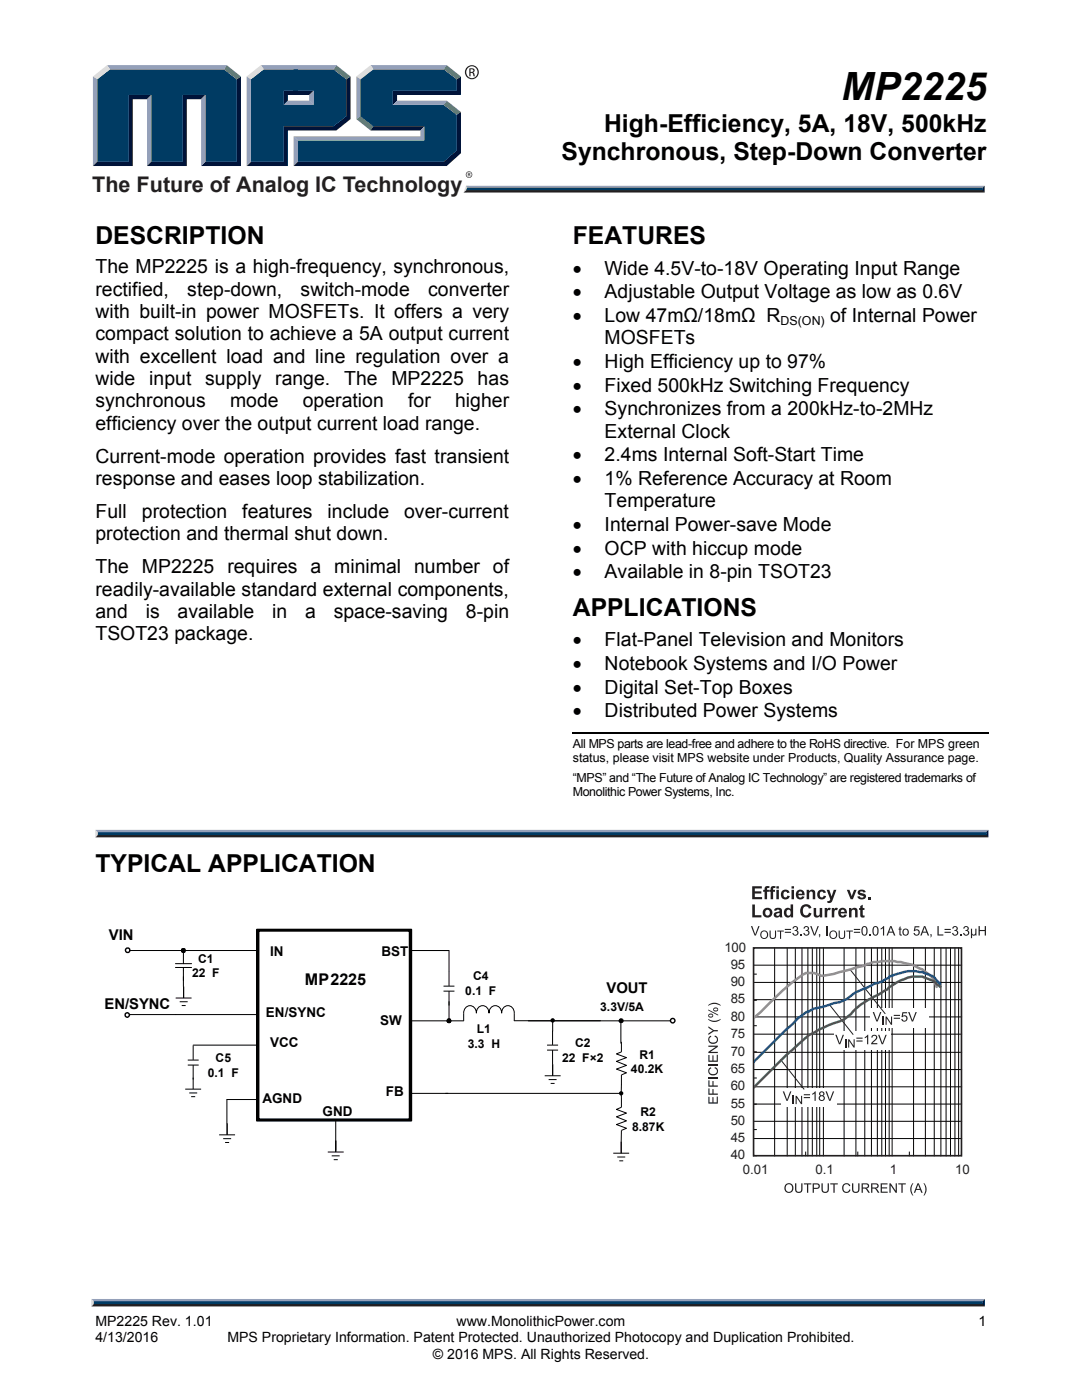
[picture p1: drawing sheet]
<svg xmlns="http://www.w3.org/2000/svg" width="216mm" height="279mm" viewBox="0 0 216 279" stroke-linecap="round" stroke-linejoin="round" font-family="sans-serif">
<path d="M93 37.1h.6l-.5 1.3h-.6z" fill="#dcddde"/>
<path d="M93 37.1h103.5l-.4 .7h-102.8z" fill="#94a0b9"/>
<path d="M92.5 38.4l.8-.6h102.8l.4 .6z" fill="#231f20"/>
<path d="M196.1 37.5l.4-.4v1.3l-.4-.4z" fill="#001339"/>
<path d="M93.2 37.5h102.9v.5h-103.1z" fill="#003b63"/>
<path d="M56.6 20.9l.9-.8h4.2l.9 .8z" fill="#94a0b9"/>
<g fill="#003b63">
<path d="M19.4 15.8l2.5-2h22.8l2.5 2v16.5h-6.2v-13.3h-4.6v13.3h-6.2v-13.3h-4.6v13.3h-6.2z"/>
<path d="M50.1 15.8l2.5-2h6.8v4.3h-2.8v2.8h6v-2.8h-4v-4.3h7.9l2.6 2v7.4l-2.6 2h-9.9v7.1h-6.5z"/>
<path d="M59.3 28h25.3v-2.8h-10.2l-2.6-2v-7.4l2.6-2h14.1l2.6 2v2.3h-12.7v2.8h10.1l2.6 2v7.1l-2.6 2.3h-29.2z"/>
</g>
<path d="M73.9 13h15.2l-.6 .8h-14z" fill="#94a0b9"/>
<path d="M71.1 15.3l2.8-2.3 .6 .8-2.5 2z" fill="#dcddde"/>
<path d="M71.1 15.3l.9 .5v7.4l-.9 .6z" fill="#94a0b9"/>
<path d="M71.1 23.8l.9-.6 2.5 2-.6 .8z" fill="#547194"/>
<path d="M74.5 25.2h10.2l-.8 .8h-10z" fill="#001339"/>
<g fill="#94a0b9">
<path d="M58.6 27.2h25.3v-1.2l.8-.8v2.8h-25.3z"/>
<path d="M58.6 27.2l.8 .8v4.3l-.8 .8z"/>
</g>
<path d="M78.4 18.1h12.7v-2.3l.9-.5v3.7h-12.8v1.1l-.8 .8z" fill="#001339"/>
<path d="M78.4 20.9l.8-.8h9.9l-.5 .8z" fill="#94a0b9"/>
<path d="M89.1 20.1l2.9 2.3-.9 .5-2.6-2z" fill="#547194"/>
<g fill="#001339">
<path d="M58.6 33.1l.8-.8h29.1l2.6-2.3v-7.1l.9-.5v8.2l-2.9 2.5z"/>
<path d="M56.6 25.2h9.9l2.6-2v-7.4l.8-.5v8.5l-2.8 2.2h-9.6v7.1h-8.3l.9-.8h6.5z"/>
</g>
<path d="M67.1 13l2.8 2.3-.8 .5-2.6-2z" fill="#547194"/>
<path d="M52.1 13h15l-.6 .8h-13.9z" fill="#94a0b9"/>
<path d="M49.2 15.3l2.9-2.3 .5 .8-2.5 2z" fill="#dcddde"/>
<g fill="#94a0b9">
<path d="M49.2 15.3l.9 .5v16.5l-.9 .8z"/>
<path d="M61.7 19l.9-.9v2.8l-.9-.8z"/>
</g>
<g fill="#001339">
<path d="M56.6 18.1h6l-.9 .9h-4.2v1.1l-.9 .8z"/>
<path d="M47.2 15.8l.9-.5v17.8h-8l.9-.8h6.2z"/>
</g>
<path d="M45.2 13l2.9 2.3-.9 .5-2.5-2z" fill="#547194"/>
<path d="M21.4 13h23.8l-.5 .8h-22.8z" fill="#94a0b9"/>
<path d="M18.5 15.3l2.9-2.3 .5 .8-2.5 2z" fill="#dcddde"/>
<path d="M18.5 15.3l.9 .5v16.5l-.9 .8z" fill="#94a0b9"/>
<path d="M25.6 19h4.6l-.9 .8h-2.8v13.3h-8l.9-.8h6.2z" fill="#001339"/>
<path d="M29.3 19.8l.9-.8v13.3l-.9 .8z" fill="#94a0b9"/>
<path d="M36.4 19h4.6l-.9 .8h-2.8v13.3h-8l.9-.8h6.2z" fill="#001339"/>
<path d="M40.1 19.8l.9-.8v13.3l-.9 .8z" fill="#94a0b9"/>
<path d="M89.1 13l2.9 2.3-.9 .5-2.6-2z" fill="#547194"/>
<g fill="#231f20">
<path d="M18.7 260h177.4l.4 .7h-178.3z"/>
<path d="M92.8 14.4a1.4 1.4 0 0 1 2.8 0 1.4 1.4 0 0 1-2.8 0zM93 14.4a1.16 1.16 0 0 0 2.3 0 1.16 1.16 0 0 0-2.3 0zM93.6 13.7a.78 .78 0 0 1 1.1 .4l-.3 .4 .2 .1 .2 .6h-.3l-.2-.5-.2-.1h-.2v.6h-.3zM93.9 13.8v.6l.5-.2-.1-.3z"/>
<path d="M92.9 34.8a.65 .65 0 0 1 1.3 0 .65 .65 0 0 1-1.3 0zM93.1 34.8a.54 .54 0 0 0 1 0 .54 .54 0 0 0-1 0zM93.4 34.5l.4 .1-.1 .3 .2 .3-.3-.3-.2 .3zM93.5 34.6v.2h.2v-.2z"/>
</g>
<path d="M18.3 259.2h178.2l-.4 .8h-177.4z" fill="#94a0b9"/>
<path d="M196.5 259.2v1.5l-.4-.4v-.6z" fill="#001339"/>
<path d="M18.7 259.7h177.4v.6h-177.4z" fill="#003b63"/>
<path d="M18.2 259.2l.5 .5v.6l-.5 .4z" fill="#dcddde"/>
<path d="M114.3 146.3h83" fill="none" stroke="#000" stroke-width=".34"/>
<path d="M19.5 166.4h177.3l.4 .7h-178.1z" fill="#231f20"/>
<path d="M19.1 165.6h178.1l-.4 .8h-177.3z" fill="#94a0b9"/>
<path d="M197.2 165.6v1.5l-.4-.4v-.6z" fill="#001339"/>
<path d="M19.5 166.1h177.3v.6h-177.3z" fill="#003b63"/>
<path d="M19 165.6l.5 .5v.6l-.5 .4z" fill="#dcddde"/>
<g fill="none" stroke="#000" stroke-width=".2">
<path d="M25.8 189.7h25.6M35 192.3h3.2M35 193.1h3.2M35.1 199.2h3.1M35.9 199.9h1.5M36.6 189.7v2.6M36.6 193.1v6.1M81.9 189.7h7.7M88.5 189.7h1.1v7.1M88.5 197.8h2.2M88.5 196.8h2.2M89.6 197.8v5.9"/>
<path d="M25.8 202.5h25.6M36.3 200.7h.7M37 217.4h3.1M37.5 212.6h2.1M37.5 211.6h2.1M37.8 218.1h1.5M38.1 218.9h.8M38.5 208.7v2.8M38.5 212.6v4.8M38.5 208.6h13M51.4 219.4l-6.1 .1v7M81.9 218.2h41.7"/>
<path d="M108.7 214.7h3.2M109.2 208.6h2.2M109.2 209.6h2.2M109.5 215.5h1.6M109.9 216.2h.8M110.3 205.7v2.8M110.3 209.6v2.9M110.3 203.6v2.2M110.3 212.4v2.3M119.8 203.7h-17.2v-1.5a1.28 1.28 0 0 0-1.2-1.5 1.28 1.28 0 0 0-1.3 1.5 1.28 1.28 0 0 0-1.3-1.5 1.28 1.28 0 0 0-1.2 1.5 1.28 1.28 0 0 0-1.3-1.5 1.28 1.28 0 0 0-1.2 1.5 1.29 1.29 0 0 0-1.3-1.5 1.29 1.29 0 0 0-1.3 1.5v1.5h-10.6M123.9 203.7v4.5M124 207.9v2l-1 .4 2 .8-2 .7 2 .8-2 .8 2 .7-1 .4v6.5l-1 .4 2 .7-2 .8 2 .8-2 .7 2 .8-1 .4v4.5v-2.2"/>
<path d="M133.8 203.7h-28.4M43.7 226.5h3.2M44.5 227.2h1.6M44.9 228h.8M65.4 229.9h3.2M66.2 230.7h1.6M66.6 231.4h.8M67 223.6v6.3M122.4 230.1h3.1M123.2 230.9h1.6M123.6 231.7h.8"/>
<circle cx="36.6" cy="189.7" r=".39"/>
<circle cx="89.6" cy="203.7" r=".39"/>
<circle cx="123.9" cy="203.7" r=".39"/>
</g>
<g fill="#000">
<path d="M51.4 185.7v.1h30.5v-.1h-.2v37.8h.2v-.1h-30.5v.1h.2v-37.8zM51.2 185.5v38.2h30.9v-38.2z" fill-rule="evenodd"/>
<circle cx="36.6" cy="189.7" r=".39"/>
<circle cx="89.6" cy="203.7" r=".39"/>
<circle cx="110.3" cy="203.6" r=".45"/>
<circle cx="123.9" cy="203.7" r=".44"/>
<circle cx="123.9" cy="218.2" r=".44"/>
</g>
<path d="M51.2 185.5h30.9v38.2h-30.9zM51.4 185.7v.1h30.5v-.1h-.2v37.8h.2v-.1h-30.5v.1h.2v-37.8z" fill="none" stroke="#000" stroke-width=".32"/>
<g fill="none" stroke="#000" stroke-width=".28">
<path d="M25.1 189.4l.6-.2 .2 .2v.4a.45 .45 0 0 1-.7 .2 .45 .45 0 0 1-.1-.6z"/>
<circle cx="25.4" cy="202.6" r=".45"/>
<circle cx="134.2" cy="203.7" r=".45"/>
</g>
<g fill="none" stroke="#050100" stroke-width=".2">
<path d="M150.4 199.6h.5M150.4 194.4h.5M150.4 199.5h41.5M150.4 196.1h41.5M150.4 192.6h41.5M154.6 189.2v41.5M157.1 189.2v41.5M158.7 189.2v41.5M160 189.2v41.5M161.2 189.2v41.5M162.1 189.2v41.5M163 189.2v41.5"/>
<path d="M163.6 189.2v41.5M164.3 189.2v41.5M168.4 189.2v41.5M170.8 189.2v41.5M172.6 189.2v41.5M173.9 189.2v41.5M175.1 189.2v41.5M175.9 189.2v41.5M176.7 189.2v41.5M177.4 189.2v41.5M178 189.2v41.5M182.3 189.2v41.5"/>
<path d="M184.6 189.2v41.5M186.4 189.2v41.5M187.7 189.2v41.5M188.8 189.2v41.5M189.7 189.2v41.5M190.5 189.2v41.5M191.3 189.2v41.5M150.4 215.1h.5M150.4 209.9h.5M150.4 204.7h.5M150.4 216.9h41.5M150.4 213.5h41.5"/>
<path d="M150.4 210h41.5M150.4 206.4h41.5M150.4 202.9h41.5M150.4 229.9v.7h.5M150.4 225.4h.5M150.4 227.2h41.5M150.4 223.8h41.5M160.8 229.9v.7M171.2 229.9v.7M181.4 229.9v.7M191.8 229.9v.7M191.9 220.3l-41.5 .1"/>
</g>
<path d="M150.4 189.2h41.4v41.4h-41.4z" fill="none" stroke="#231f20" stroke-width=".33"/>
<g fill="#231f20">
<path d="M141.3 218.9h.3v1.1h.5v-1h.3v1h.6v-1.2h.2v1.5h-1.9z"/>
<path d="M141.3 217.2h.3v1h.6v-.8h.2v.8h.8v.3h-1.9z"/>
<path d="M141.3 215.6h.3v1h.6v-.9h.2v.9h.8v.3h-1.9z"/>
<path d="M141.3 215h1.9v.2h-1.9z"/>
<path d="M141.6 213.1l.3-.1v.2a.63 .63 0 0 0-.3 .9 .63 .63 0 0 0 .9 .2 .58 .58 0 0 0 .6-.5 .58 .58 0 0 0-.5-.6v-.2a.91 .91 0 0 1 .5 1.3 .91 .91 0 0 1-1.3 .2 .87 .87 0 0 1-.2-1.4z"/>
<path d="M141.3 212.4h1.9v.2h-1.9z"/>
<path d="M141.3 210.5h.3v1.2h.5v-1.1h.3v1.1h.6v-1.2h.2v1.4h-1.9z"/>
<path d="M141.3 208.7h1.9v.2l-1.4 1h1.4v.3h-1.9v-.3l1.5-1h-1.5z"/>
<path d="M141.6 206.8l.3-.1v.2a.63 .63 0 0 0-.3 .9 .63 .63 0 0 0 .9 .3 .58 .58 0 0 0 .6-.6 .58 .58 0 0 0-.5-.6v-.2a.91 .91 0 0 1 .5 1.3 .91 .91 0 0 1-1.3 .2 .87 .87 0 0 1-.2-1.4z"/>
<path d="M141.3 204.8l1.1 .8h.8v.2h-.8l-1.1 .8v-.4l.9-.5-.9-.6z"/>
<path d="M141.3 203.3a2.18 2.18 0 0 0 2.5 0 1.47 1.47 0 0 1-1.6 .6l-.9-.4z"/>
<path d="M141.3 200.6a1.9 1.9 0 0 1 2.5 0v.1a2.18 2.18 0 0 0-2.5 0z"/>
<path d="M158.6 236.2h.3v1a.5 .5 0 0 0 .5 .7 .5 .5 0 0 0 .5-.7v-1h.2v1a.75 .75 0 0 1-.7 .9 .75 .75 0 0 1-.8-.9z"/>
<path d="M160.4 236.2h1.5v.2h-.6v1.6h-.3v-1.6h-.6z"/>
<path d="M163.9 236.2h.3v1a.5 .5 0 0 0 .5 .7 .5 .5 0 0 0 .4-.7v-1h.3v1a.75 .75 0 0 1-.7 .9 .75 .75 0 0 1-.8-.9z"/>
<path d="M165.7 236.2h1.5v.2h-.7v1.6h-.2v-1.6h-.6z"/>
<path d="M168.3 236.3a.82 .82 0 0 1 1.4 .4h-.3a.63 .63 0 0 0-.8-.3 .63 .63 0 0 0-.3 .9 .58 .58 0 0 0 .5 .6 .58 .58 0 0 0 .7-.5h.2a.91 .91 0 0 1-1.3 .5 .91 .91 0 0 1-.3-1.3z"/>
<path d="M170 236.2h.3v1a.5 .5 0 0 0 .5 .7 .5 .5 0 0 0 .4-.7v-1h.3v1a.75 .75 0 0 1-.7 .9 .75 .75 0 0 1-.8-.9z"/>
<path d="M175.7 236.2h1.4v.2h-1.1v.6h1v.2h-1v.6h1.1v.2h-1.4z"/>
<path d="M177.5 236.2h.2l1 1.4v-1.4h.3v1.8h-.3l-1-1.4v1.4h-.2z"/>
<path d="M179.2 236.2h1.5v.2h-.6v1.6h-.2v-1.6h-.7z"/>
<path d="M182.1 236.1h.2a2.18 2.18 0 0 0 0 2.5 1.47 1.47 0 0 1-.6-1.6z"/>
<path d="M184.3 236.1h.1a1.9 1.9 0 0 1 0 2.5h-.1a2.18 2.18 0 0 0 0-2.5z"/>
<path d="M150.1 176.9h1.9v.4h-1.4v.6h1.3v.4h-1.3v.7h1.5v.5h-2z"/>
<path d="M152.7 177l.3-.2 .6 .1-.1 .3-.4 .1v.3h.3v.4h-.3v1.5h-.5v-1.5h-.3v-.4h.3z"/>
<path d="M153.9 177l.3-.2 .6 .1-.1 .3-.4 .1v.3h.3v.4h-.3v1.5h-.5v-1.5h-.3v-.4h.3z"/>
<path d="M156.1 177.8a.9 .9 0 0 1 1.5 .3l-.5 .1a.4 .4 0 0 0-.5-.2 .4 .4 0 0 0-.3 .5 .41 .41 0 0 0 .3 .6 .41 .41 0 0 0 .5-.4l.5 .1a.94 .94 0 0 1-1.3 .6 .94 .94 0 0 1-.4-1.4z"/>
<path d="M161 177.6h.4v.3a.67 .67 0 0 1 .8-.3 .67 .67 0 0 1 .5 .7v1.2h-.5v-1.2a.35 .35 0 0 0-.4-.4 .35 .35 0 0 0-.3 .4v1.2h-.5z"/>
<path d="M163.3 177.8a.9 .9 0 0 1 1.5 .3l-.5 .1a.4 .4 0 0 0-.5-.2 .4 .4 0 0 0-.2 .5 .41 .41 0 0 0 .2 .6 .41 .41 0 0 0 .5-.4l.5 .1a.94 .94 0 0 1-1.3 .6 .94 .94 0 0 1-.3-1.4z"/>
<path d="M165 177.6h.5l.4 1.3 .5-1.3h.5l-.7 1.8a.83 .83 0 0 1-1.1 .8v-.4h.3l.3-.3z"/>
<path d="M169 177.6h.5l.5 1.3 .4-1.3h.5l-.7 1.9h-.5z"/>
<path d="M171.3 177.7a.97 .97 0 0 1 1.4 .3l-.4 .1a.32 .32 0 0 0-.3-.3 .32 .32 0 0 0-.4 .3 1.31 1.31 0 0 1 1.2 .8 .94 .94 0 0 1-.8 .6 .94 .94 0 0 1-.9-.6h.5a.36 .36 0 0 0 .3 .3 .36 .36 0 0 0 .4-.4 1.02 1.02 0 0 1-1.2-.8z"/>
<path d="M173.2 179h.5v.5h-.5z"/>
<path d="M150.1 180.5h.5v2.1h1.3v.5h-1.8z"/>
<path d="M160 180.8a1.13 1.13 0 0 1 1.9 .4l-.5 .1a.64 .64 0 0 0-.8-.4 .64 .64 0 0 0-.4 .9 .64 .64 0 0 0 .4 .8 .64 .64 0 0 0 .8-.5l.5 .2a1.19 1.19 0 0 1-1.5 .8 1.19 1.19 0 0 1-.7-1.6z"/>
<path d="M162.4 181.2h.5v.9a.41 .41 0 0 0 0 .6 .41 .41 0 0 0 .6-.2l.1-1.3h.5v1.9h-.5v-.3a.67 .67 0 0 1-.8 .3 .67 .67 0 0 1-.4-.7z"/>
<path d="M164.6 181.2h.4v.3l.3-.3 .5 .1-.2 .4a.39 .39 0 0 0-.5 0 .39 .39 0 0 0 0 .5v.9h-.5z"/>
<path d="M166 181.2h.4v.3l.3-.3 .5 .1-.2 .4a.39 .39 0 0 0-.5 0 .39 .39 0 0 0 0 .5v.9h-.5z"/>
<path d="M169.4 181.2h.5v.3a.67 .67 0 0 1 .8-.3 .67 .67 0 0 1 .4 .7v1.2h-.5v-1.2a.35 .35 0 0 0-.4-.4 .35 .35 0 0 0-.3 .5v1.1h-.5z"/>
<path d="M171.7 180.8l.4-.3v.7h.4v.4h-.4l.1 .9v.2h.3v.4a.56 .56 0 0 1-.6 0 .56 .56 0 0 1-.2-.7v-.8h-.3v-.4h.3z"/>
<path d="M149.8 184.8h.3l.6 1.7 .6-1.7h.3l-.8 1.9h-.2z"/>
<path d="M153.6 185.7h.2v1a.44 .44 0 0 0 .4 .5 .44 .44 0 0 0 .4-.5v-1h.3v1a.65 .65 0 0 1-.7 .7 .65 .65 0 0 1-.6-.7z"/>
<path d="M155.1 185.7h1.3v.2h-.5v1.5h-.3v-1.5h-.5z"/>
<path d="M158.3 184.9a.51 .51 0 0 1 .8 0 .51 .51 0 0 1-.1 .8 .58 .58 0 0 1 0 1 .58 .58 0 0 1-.9-.5h.2a.38 .38 0 0 0 .5 .3 .38 .38 0 0 0 .3-.4 .38 .38 0 0 0-.5-.3v-.2a.33 .33 0 0 0 .4-.3 .33 .33 0 0 0-.3-.3 .33 .33 0 0 0-.3 .3h-.3z"/>
<path d="M159.7 186.4h.3v.3h-.3z"/>
<path d="M160.5 184.9a.51 .51 0 0 1 .8 0 .51 .51 0 0 1-.1 .8 .58 .58 0 0 1 0 1 .58 .58 0 0 1-.9-.5h.2a.38 .38 0 0 0 .5 .3 .38 .38 0 0 0 .3-.4 .38 .38 0 0 0-.5-.3v-.2a.33 .33 0 0 0 .4-.3 .33 .33 0 0 0-.3-.3 .33 .33 0 0 0-.3 .3h-.3z"/>
<path d="M161.7 184.8h.2l.6 1.7 .6-1.7h.3l-.7 1.9h-.3z"/>
<path d="M163.4 186.4h.3v.4l-.2 .3v-.4h-.1z"/>
<path d="M164.9 184.8h.2v1.9h-.2z"/>
<path d="M167.3 185.7h.3v1a.44 .44 0 0 0 .4 .5 .44 .44 0 0 0 .4-.5v-1h.2v1a.65 .65 0 0 1-.6 .7 .65 .65 0 0 1-.7-.7z"/>
<path d="M168.9 185.7h1.3v.2h-.6v1.5h-.2v-1.5h-.5z"/>
<path d="M173.5 186.4h.2v.3h-.2z"/>
<path d="M175.7 185.3l.7-.5v1.9h-.2v-1.5l-.5 .3z"/>
<path d="M179.5 185l.2-.1v.4h.2v.2h-.2v.8l.3 .4a.34 .34 0 0 1-.4 0 .34 .34 0 0 1-.1-.4v-.8h-.2v-.2h.2z"/>
<path d="M182.5 184.8h.9v.3h-.7l-.1 .5a.62 .62 0 0 1 .9 .3 .62 .62 0 0 1-.4 .8 .62 .62 0 0 1-.8-.5h.2a.42 .42 0 0 0 .6 .2 .42 .42 0 0 0 .1-.6 .42 .42 0 0 0-.6 0h-.3z"/>
<path d="M185.6 186.4h.3v.4l-.2 .3 .1-.4h-.2z"/>
<path d="M187.1 184.8h.2v1.7h.9v.2h-1.1z"/>
<path d="M190.2 184.9a.51 .51 0 0 1 .8 0 .51 .51 0 0 1-.1 .8 .58 .58 0 0 1 0 1 .58 .58 0 0 1-.9-.5h.2a.38 .38 0 0 0 .5 .3 .38 .38 0 0 0 .3-.4 .38 .38 0 0 0-.6-.3l.1-.2a.33 .33 0 0 0 .4-.3 .33 .33 0 0 0-.3-.3 .33 .33 0 0 0-.4 .3h-.2z"/>
<path d="M191.6 186.4h.2v.3h-.2z"/>
<path d="M192.4 184.9a.51 .51 0 0 1 .8 0 .51 .51 0 0 1-.1 .8 .58 .58 0 0 1 0 1 .58 .58 0 0 1-.9-.5h.2a.38 .38 0 0 0 .5 .3 .38 .38 0 0 0 .3-.4 .38 .38 0 0 0-.6-.3l.1-.2a.33 .33 0 0 0 .4-.3 .33 .33 0 0 0-.3-.3 .33 .33 0 0 0-.4 .3h-.2z"/>
<path d="M193.7 185.3h.3v.9a.32 .32 0 0 0 .3 .3 .32 .32 0 0 0 .3-.3v-.9h.2v1.4h-.2v-.2a.4 .4 0 0 1-.6 .1v.6h-.3z"/>
<path d="M195.3 184.8h.2v.8h1v-.8h.2v1.9h-.2v-.9h-1v.9h-.2z"/>
<path d="M141.3 201.5l2 1v.2l-2-1zM141.4 202.4a.45 .45 0 0 1 .8 0 .45 .45 0 0 1-.2 .7l-.5-.1-.2-.3zM141.6 202.5l-.1 .1a.3 .3 0 0 0 .3 .3 .3 .3 0 0 0 .3-.4zM142.4 201.2a.45 .45 0 0 1 .7-.1 .45 .45 0 0 1-.1 .7h-.6l-.1-.3zM142.5 201.3v.1a.3 .3 0 0 0 .3 .3 .3 .3 0 0 0 .3-.4z"/>
<path d="M156.5 237.1a.95 .95 0 0 1 1.9 0 .95 .95 0 0 1-1.9 0zM157 236.5a.72 .72 0 0 0-.1 1.1 .72 .72 0 0 0 1.1-.1 .72 .72 0 0 0-.1-.9 .72 .72 0 0 0-.9-.1z"/>
<path d="M162.2 236.2h.7a.58 .58 0 0 1 .7 .5 .58 .58 0 0 1-.7 .6h-.5v.7h-.2zM162.4 236.4v.7l.7-.1a.34 .34 0 0 0 .2-.4 .34 .34 0 0 0-.4-.2z"/>
<path d="M171.9 236.2h.9a.52 .52 0 0 1 .6 .4 .52 .52 0 0 1-.5 .6l.7 .8h-.3l-.5-.7-.3-.1h-.3v.8h-.3zM172.2 236.4v.6h.5a.33 .33 0 0 0 .5-.3 .33 .33 0 0 0-.4-.3z"/>
<path d="M173.8 236.2h.9a.52 .52 0 0 1 .6 .4 .52 .52 0 0 1-.5 .6l.7 .8h-.3l-.5-.7-.3-.1h-.3v.8h-.3zM174.1 236.4v.6h.5a.33 .33 0 0 0 .5-.3 .33 .33 0 0 0-.4-.3z"/>
<path d="M183.1 236.2h.2l.8 1.8h-.3l-.2-.5h-.8l-.2 .5h-.3zM183.2 236.4l-.3 .9h.6z"/>
<path d="M154.9 176.9h.5v.4h-.5zM154.9 177.6h.5v1.9h-.5z"/>
<path d="M157.9 176.9h.5v.4h-.5zM157.9 177.6h.5v1.9h-.5z"/>
<path d="M159 177.8a.9 .9 0 0 1 1.1-.1 .9 .9 0 0 1 .5 1h-1.3a.38 .38 0 0 0 .3 .4 .38 .38 0 0 0 .4-.2h.5a.94 .94 0 0 1-1.3 .5 .94 .94 0 0 1-.3-1.4zM159.4 178l-.1 .4h.8l-.3-.4z"/>
<path d="M152.2 182.1a1 1 0 0 1 2 0 1 1 0 0 1-2 0zM152.8 181.7a.51 .51 0 0 0 0 .9 .51 .51 0 0 0 .8-.3 .5 .5 0 0 0-.1-.6 .5 .5 0 0 0-.7 0z"/>
<path d="M154.6 181.4a.82 .82 0 0 1 .9-.3 .82 .82 0 0 1 .5 .8l.1 1.2h-.4l-.1-.2a.61 .61 0 0 1-1 .1 .61 .61 0 0 1 .2-1l.8-.1a.34 .34 0 0 0-.3-.4 .34 .34 0 0 0-.4 .3l-.5-.1zM155 182.3a.33 .33 0 0 0 .3 .5 .33 .33 0 0 0 .3-.5z"/>
<path d="M156.6 181.4l.6-.2 .6 .2v-.9h.5v2.6h-.5v-.3a.78 .78 0 0 1-1 .2 .78 .78 0 0 1-.4-.9zM157 181.7a.54 .54 0 0 0-.1 .7 .54 .54 0 0 0 .7 .2 .54 .54 0 0 0 .2-.7 .54 .54 0 0 0-.8-.2z"/>
<path d="M167.5 181.4a.9 .9 0 0 1 1.1-.1 .9 .9 0 0 1 .4 1h-1.2a.38 .38 0 0 0 .2 .4 .38 .38 0 0 0 .5-.2l.5 .1a.94 .94 0 0 1-1.4 .4 .94 .94 0 0 1-.2-1.4zM167.9 181.7l-.1 .3h.7l-.2-.4z"/>
<path d="M151.7 186.5a.83 .83 0 0 1 1.6 0 .83 .83 0 0 1-1.6 0zM152.1 186a.63 .63 0 0 0-.1 1 .63 .63 0 0 0 1-.1 .63 .63 0 0 0-.1-.8 .63 .63 0 0 0-.8-.1z"/>
<path d="M156.6 185.4h1.2v.2h-1.2zM156.6 186h1.2v.2h-1.2z"/>
<path d="M165.5 186.5a.83 .83 0 0 1 1.6 0 .83 .83 0 0 1-1.6 0zM165.9 186a.63 .63 0 0 0-.1 1 .63 .63 0 0 0 1-.1 .63 .63 0 0 0-.1-.8 .63 .63 0 0 0-.8-.1z"/>
<path d="M170.4 185.4h1.2v.2h-1.2zM170.4 186h1.2v.2h-1.2z"/>
<path d="M172.2 184.9a.75 .75 0 0 1 .8 .2 .75 .75 0 0 1 .1 .9 .65 .65 0 0 1-.8 .7 .65 .65 0 0 1-.4-.9zM172.2 185.1a1.05 1.05 0 0 0 .3 1.4 .98 .98 0 0 0 0-1.5z"/>
<path d="M174.4 184.9a.75 .75 0 0 1 .8 .2 .75 .75 0 0 1 .1 .9 .65 .65 0 0 1-.8 .7 .65 .65 0 0 1-.4-.9zM174.4 185.1a1.05 1.05 0 0 0 .3 1.4 .98 .98 0 0 0 0-1.5z"/>
<path d="M177.6 184.8h.3l.8 1.9h-.3l-.2-.6h-.8l-.2 .6h-.3zM177.8 185l-.4 .9h.7z"/>
<path d="M180.3 185.5a.67 .67 0 0 1 1 .1 .67 .67 0 0 1-.3 1 .67 .67 0 0 1-.9-.4v-.4zM180.4 185.6a.49 .49 0 0 0-.1 .7 .49 .49 0 0 0 .7 .1 .49 .49 0 0 0 .1-.7 .49 .49 0 0 0-.7-.1z"/>
<path d="M184.4 184.8h.2l.8 1.9h-.3l-.2-.6h-.8l-.2 .6h-.3zM184.5 185l-.3 .9h.6z"/>
<path d="M188.5 185.4h1.2v.2h-1.2zM188.5 186h1.2v.2h-1.2z"/>
</g>
<path d="M156 217.2h11v3.7h-11z" fill="#fff"/>
<g fill="#231f20">
<path d="M156.2 217.8h.3l.5 1.7 .7-1.7h.2l-.7 1.9h-.3z"/>
<path d="M158.2 218.7h.2v1.7h-.2z"/>
<path d="M158.8 218.7h.2l.8 1.3v-1.3h.3v1.7h-.3l-.8-1.3v1.3h-.2z"/>
<path d="M162.1 218.3l.7-.5v1.9h-.3v-1.5l-.4 .3z"/>
<path d="M164.7 217.8h.3l.6 1.7 .6-1.7h.2l-.7 1.9h-.2z"/>
<path d="M160.4 218.4h1.2v.2h-1.2zM160.4 218.9h1.2v.3h-1.2z"/>
<path d="M163.6 217.9a.51 .51 0 0 1 .8 0 .51 .51 0 0 1-.2 .8 .56 .56 0 0 1 .2 .8 .56 .56 0 0 1-.9 0 .56 .56 0 0 1 .2-.8l-.3-.3zM163.6 219.2a.4 .4 0 0 0 .8 0 .4 .4 0 0 0-.8 0zM163.7 218.3a.3 .3 0 0 0 .6 0 .3 .3 0 0 0-.6 0z"/>
</g>
<path d="M173.6 201.3h11.7v3.8h-11.7z" fill="#fff"/>
<g fill="#231f20">
<path d="M174.1 202h.3l.6 1.7 .6-1.7h.3l-.8 1.9h-.2z"/>
<path d="M176.1 202.9h.2v1.6h-.2z"/>
<path d="M176.7 202.9h.2l.9 1.3v-1.3h.2v1.6h-.2l-.9-1.3v1.3h-.2z"/>
<path d="M180.1 202h.9v.2h-.7l-.2 .5a.62 .62 0 0 1 .9 .3 .62 .62 0 0 1-.4 .9 .62 .62 0 0 1-.8-.5l.3-.1a.42 .42 0 0 0 .6 .3 .42 .42 0 0 0 .1-.7 .42 .42 0 0 0-.6 0l-.3 .1z"/>
<path d="M181.2 202h.3l.6 1.7 .6-1.7h.2l-.7 1.9h-.3z"/>
<path d="M178.3 202.5h1.3v.3h-1.3zM178.3 203.1h1.3v.2h-1.3z"/>
</g>
<path d="M166.5 205.8h11.2v3.6h-11.2z" fill="#fff"/>
<g fill="#231f20">
<path d="M166.7 206.5h.2l.6 1.7 .6-1.7h.3l-.7 1.9h-.3z"/>
<path d="M168.6 207.4h.3v1.7h-.3z"/>
<path d="M169.2 207.4h.3l.8 1.3v-1.3h.2v1.7h-.2l-.9-1.3v1.3h-.2z"/>
<path d="M172.6 207l.6-.5v1.9h-.2v-1.5l-.4 .3z"/>
<path d="M174 206.7a.62 .62 0 0 1 1 .1 .62 .62 0 0 1-.4 .9l-.5 .5h1v.2h-1.3l.2-.4a1.14 1.14 0 0 0 .7-1.2l-.4-.1-.2 .4h-.2z"/>
<path d="M175.2 206.5h.3l.6 1.7 .6-1.7h.2l-.7 1.9h-.3z"/>
<path d="M170.9 207.1h1.2v.2h-1.2zM170.9 207.7h1.2v.2h-1.2z"/>
</g>
<g fill="#fff" stroke="#231f20" stroke-width=".2">
<path d="M165.5 200.5l4.8 6z"/>
<path d="M169.6 193.5l7.1 8.8z"/>
<path d="M155.7 211.4l4.8 6z"/>
</g>
<path d="M186.9 196.9a4.3 4.3 0 0 0-2.4-3.1l-.5-.4-2-.9-2.2-.5a16.2 16.2 0 0 0-6 .2l-.7 .2-.6 .3-7.1 1.8a3.2 3.2 0 0 1-3-.3h-1.6a45.9 45.9 0 0 0-9.1 7.8l-1.2 1.1" fill="none" stroke="#a65ca4" stroke-width=".49"/>
<path d="M187.6 196.4l-.7-.8a1.85 1.85 0 0 0-1.4-1.1 8.7 8.7 0 0 0-7 0l-1 .4-1.4 .9-1.7 .6-1.3 .7a8.8 8.8 0 0 0-4 2.2l-1.6 .7-5.1 1.3-1 .5a9.4 9.4 0 0 0-3.3 2.6l-1.2 1.1-6.4 6.4" fill="none" stroke="#2956a6" stroke-width=".49"/>
<path d="M187.6 196.9a6.6 6.6 0 0 0-7.8-1.3l-4.6 3a15 15 0 0 0-5.4 3.8 6.4 6.4 0 0 1-3.4 1.8l-3 1.3-2 1.1a173.1 173.1 0 0 0-10.9 10.4" fill="none" stroke="#397e44" stroke-width=".49"/>
<text font-size="7.8" x="167.9" y="20">MP2225</text>
<g font-size="4.9">
<text x="120.5" y="26.2">High-Efficiency, 5A, 18V, 500kHz</text>
<text x="112.1" y="31.9">Synchronous, Step-Down Converter</text>
<text x="19" y="48.8">DESCRIPTION</text>
<text x="114.3" y="48.8">FEATURES</text>
<text x="114.3" y="123">APPLICATIONS</text>
<text x="19.1" y="173.9">TYPICAL APPLICATION</text>
</g>
<text font-size="4.3" fill="#231f20" x="18.4" y="38.4">The Future of Analog IC Technology</text>
<g font-size="3.9">
<text x="19" y="54.5">The MP2225 is a high-frequency, synchronous,</text>
<text x="19" y="59">rectified,</text>
<text x="37.4" y="59">step-down,</text>
<text x="60" y="59">switch-mode</text>
<text x="85.4" y="59">converter</text>
<text x="114.3" y="54.8">•</text>
<text x="114.3" y="59.5">•</text>
<text x="120.7" y="54.8">Wide 4.5V-to-18V Operating Input Range</text>
<text x="120.7" y="59.5">Adjustable Output Voltage as low as 0.6V</text>
<text x="19" y="63.4">with built-in power MOSFETs. It offers a very</text>
<text x="114.3" y="64.2">•</text>
<text x="120.7" y="64.2">Low 47mΩ/18mΩ R</text>
<text x="165.7" y="64.2">of Internal Power</text>
<text x="19" y="67.9">compact solution to achieve a 5A output current</text>
<text x="120.6" y="68.7">MOSFETs</text>
<text x="19" y="72.4">with excellent load and line regulation over a</text>
<text x="19" y="76.8">wide</text>
<text x="29.8" y="76.8">input</text>
<text x="40.9" y="76.8">supply</text>
<text x="54.9" y="76.8">range.</text>
<text x="68.7" y="76.8">The</text>
<text x="78.1" y="76.8">MP2225</text>
<text x="95.3" y="76.8">has</text>
<text x="114.3" y="73.4">•</text>
<text x="120.7" y="73.4">High Efficiency up to 97%</text>
<text x="19" y="81.3">synchronous</text>
<text x="45.9" y="81.3">mode</text>
<text x="60.4" y="81.3">operation</text>
<text x="81.4" y="81.3">for</text>
<text x="90.8" y="81.3">higher</text>
<text x="114.3" y="78.1">•</text>
<text x="114.3" y="82.9">•</text>
<text x="120.7" y="78.1">Fixed 500kHz Switching Frequency</text>
<text x="120.7" y="82.9">Synchronizes from a 200kHz-to-2MHz</text>
<text x="19" y="85.7">efficiency over the output current load range.</text>
<text x="120.6" y="87.3">External Clock</text>
<text x="19" y="92.3">Current-mode operation provides fast transient</text>
<text x="114.3" y="92.1">•</text>
<text x="120.7" y="92.1">2.4ms Internal Soft-Start Time</text>
<text x="19" y="96.8">response and eases loop stabilization.</text>
<text x="114.3" y="96.8">•</text>
<text x="120.6" y="101.2">Temperature</text>
<text x="120.7" y="96.8">1% Reference Accuracy at Room</text>
<text x="19" y="103.4">Full</text>
<text x="19" y="107.8">protection and thermal shut down.</text>
<text x="28.3" y="103.4">protection</text>
<text x="48.4" y="103.4">features</text>
<text x="65.4" y="103.4">include</text>
<text x="80.6" y="103.4">over-current</text>
<text x="114.3" y="106">•</text>
<text x="120.7" y="106">Internal Power-save Mode</text>
<text x="114.3" y="110.7">•</text>
<text x="120.7" y="110.7">OCP with hiccup mode</text>
<text x="19" y="114.4">The MP2225 requires a minimal number of</text>
<text x="19" y="118.9">readily-available standard external components,</text>
<text x="114.3" y="115.4">•</text>
<text x="120.7" y="115.4">Available in 8-pin TSOT23</text>
<text x="19" y="123.3">and</text>
<text x="29.1" y="123.3">is</text>
<text x="35.4" y="123.3">available</text>
<text x="54.3" y="123.3">in</text>
<text x="60.9" y="123.3">a</text>
<text x="66.6" y="123.3">space-saving</text>
<text x="93" y="123.3">8-pin</text>
<text x="19" y="127.8">TSOT23 package.</text>
<text x="114.3" y="129">•</text>
<text x="120.7" y="129">Flat-Panel Television and Monitors</text>
<text x="114.3" y="133.7">•</text>
<text x="120.7" y="133.7">Notebook Systems and I/O Power</text>
<text x="114.3" y="138.5">•</text>
<text x="114.3" y="143.2">•</text>
<text x="120.7" y="138.5">Digital Set-Top Boxes</text>
<text x="120.7" y="143.2">Distributed Power Systems</text>
</g>
<text font-size="3.2" x="60.9" y="196.6">MP2225</text>
<g font-size="3">
<text x="21.7" y="187.6">VIN</text>
<text x="20.8" y="201.3">EN/SYNC</text>
<text x="121" y="198.1">VOUT</text>
</g>
<g font-size="2.8">
<text x="19" y="264.6">MP2225 Rev. 1.01</text>
<text x="19" y="267.9">4/13/2016</text>
<text x="45.4" y="267.9">MPS Proprietary Information. Patent Protected. Unauthorized Photocopy and Duplication Prohibited.</text>
<text x="91.1" y="264.6">www.MonolithicPower.com</text>
<text x="195.3" y="264.6">1</text>
<text x="86.4" y="271.1">© 2016 MPS. All Rights Reserved.</text>
</g>
<g font-size="2.7">
<text x="53.9" y="190.8">IN</text>
<text x="76.1" y="190.8">BST</text>
<text x="53.1" y="202.9">EN/SYNC</text>
<text x="53.9" y="209">VCC</text>
<text x="75.9" y="204.5">SW</text>
<text x="52.4" y="220">AGND</text>
<text x="77" y="218.8">FB</text>
<text x="64.4" y="222.7">GND</text>
</g>
<g font-size="2.6" fill="#231f20">
<text x="144.6" y="189.9">100</text>
<text x="145.8" y="196.8">90</text>
<text x="145.8" y="193.4">95</text>
<text x="145.8" y="203.7">80</text>
<text x="145.8" y="200.2">85</text>
<text x="145.8" y="207.1">75</text>
<text x="145.8" y="214.2">65</text>
<text x="145.8" y="210.7">70</text>
<text x="145.8" y="221.1">55</text>
<text x="145.8" y="217.6">60</text>
<text x="145.8" y="228">45</text>
<text x="145.8" y="224.5">50</text>
<text x="145.8" y="231.4">40</text>
<text x="148.2" y="234.3">0.01</text>
<text x="162.7" y="234.3">0.1</text>
<text x="177.6" y="234.3">1</text>
<text x="190.6" y="234.3">10</text>
</g>
<g font-size="2.5">
<text x="155.8" y="64.8">DS(ON)</text>
<text x="114.3" y="149.3">All MPS parts are lead-free and adhere to the RoHS directive. For MPS green</text>
<text x="114.3" y="152.1">status, please visit MPS website under Products, Quality Assurance page.</text>
<text x="114.3" y="156">“MPS” and “The Future of Analog IC Technology” are registered trademarks of</text>
<text x="114.3" y="158.9">Monolithic Power Systems, Inc.</text>
</g>
<g font-size="2.4">
<text x="38.3" y="195.1">22 F</text>
<text x="39.5" y="192.2">C1</text>
<text x="94.4" y="195.6">C4</text>
<text x="92.8" y="198.5">0.1 F</text>
<text x="119.8" y="201.7">3.3V/5A</text>
<text x="93.3" y="209.1">3.3 H</text>
<text x="95.1" y="206.2">L1</text>
<text x="114.7" y="209">C2</text>
<text x="41.5" y="214.9">0.1 F</text>
<text x="43" y="212">C5</text>
<text x="112.2" y="211.9">22 F×2</text>
<text x="125.9" y="214.2">40.2K</text>
<text x="127.6" y="211.3">R1</text>
<text x="126.1" y="225.7">8.87K</text>
<text x="127.8" y="222.8">R2</text>
</g>
</svg>
